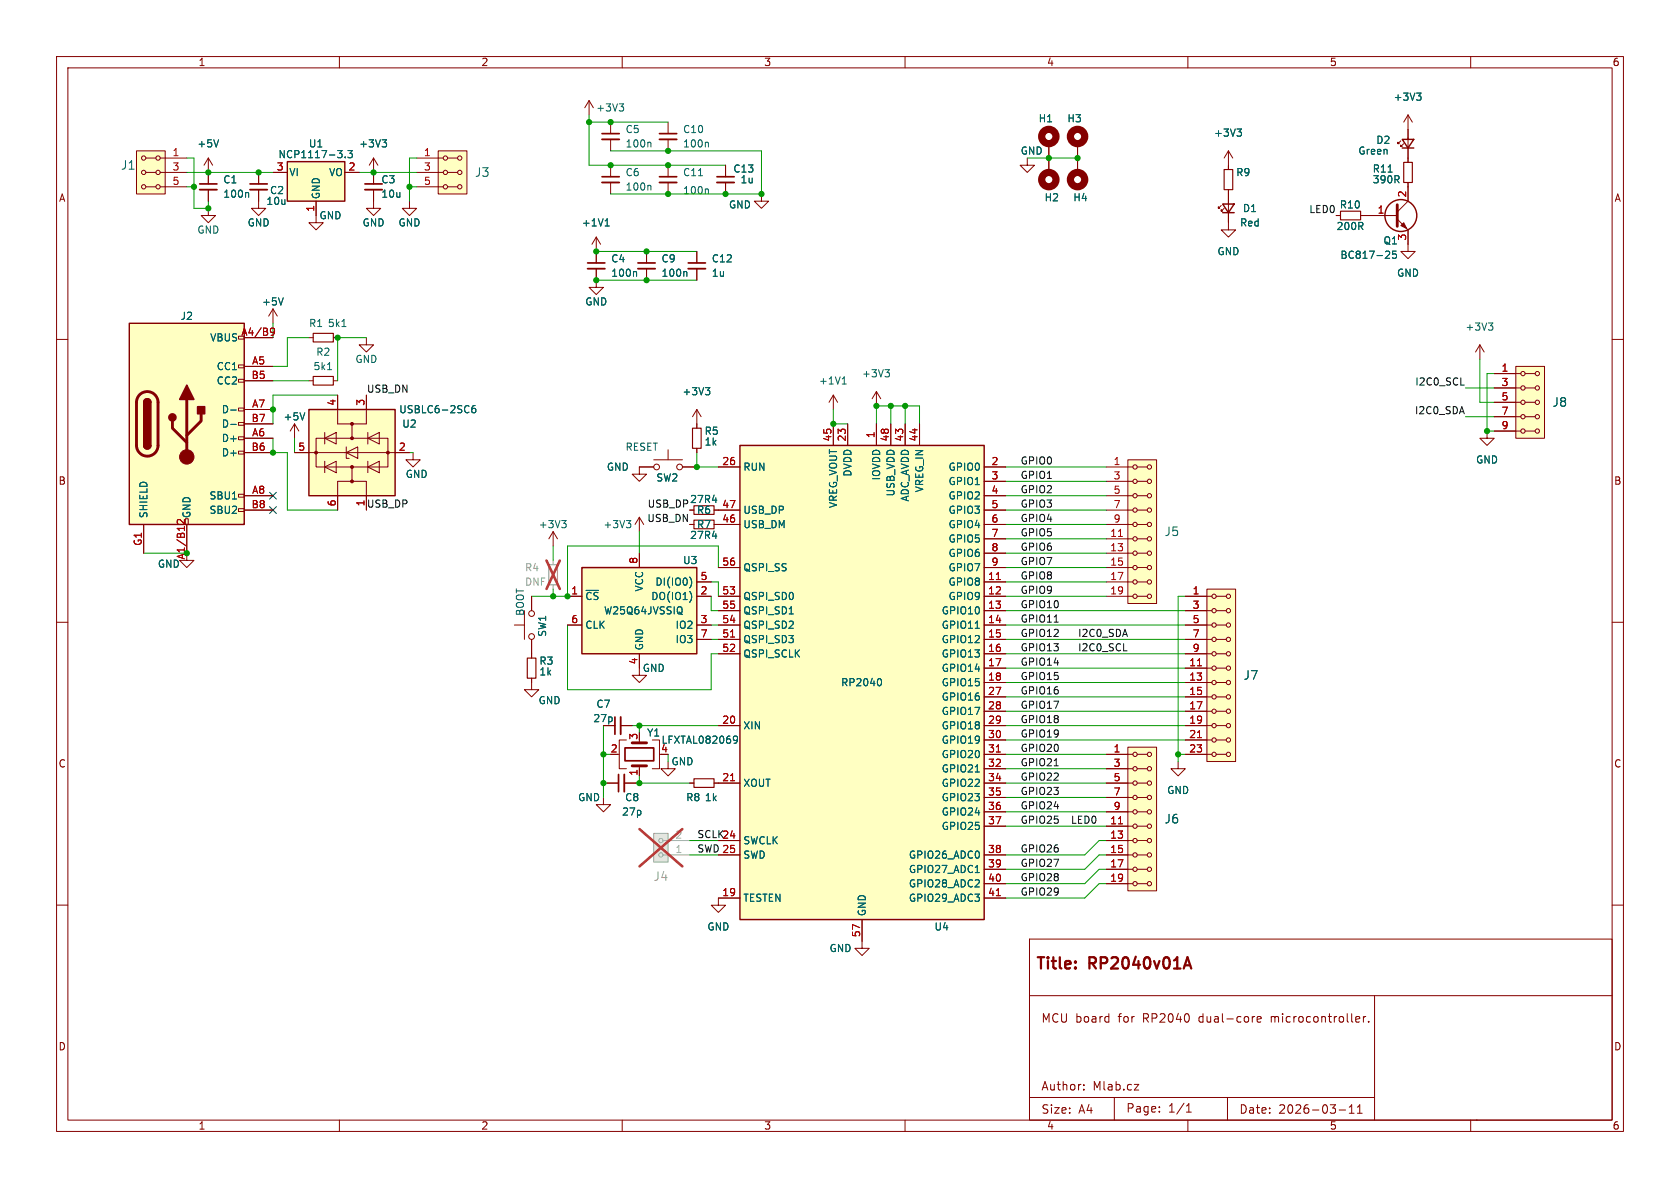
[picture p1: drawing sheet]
<svg xmlns="http://www.w3.org/2000/svg" width="297mm" height="210mm" viewBox="0 0 297 210" stroke-linecap="round" stroke-linejoin="round" font-family="sans-serif">
<g fill="none" stroke="#840000" stroke-width=".18">
<path d="M10 10h277v190h-277zM12 12h273v186h-273zM60 10v2M104.1 17.8l-.7 1.3M104.1 17.8l.8 1.3M104.1 17.8v2.5M110 10v2M160 10v2M210 10v2M260 10v2M107.9 21.6v2M107.9 24.6v2.1"/>
<path d="M107.9 29.2v2M107.9 32.3v2M105.4 47.5v3.3h1.3l-1.3 1.3-1.3-1.3h1.3M105.4 41.9v4.6M105.4 41.9l-.8 1.3M105.4 41.9l.8 1.3M114.3 44.5v2M114.3 47.5v2M10 60h2M285 60h2M33 97.8v1.3h1.3l-1.3 1.2-1.3-1.2h1.3M10 110h2"/>
<path d="M285 110h2M10 160h2M182 166h103v32h-103zM182 176h103M221.8 179.7l-.3 .1M239.9 179.7l.4 .1 .1 .3-.7 .1M241 179.7v1M241.5 179.7l-.3 .1-.2 .2M243 176v22M285 160h2M60 198v2M110 198v2"/>
<path d="M160 198v2M182 194h61M191.6 192.6v.1M191.6 191.8v.1M197 194v4M200.5 191.7h.8l-.8 1h.8M205 196.5v.1M205 195.7v.1M209.7 196.6h.9M209.7 195.5l.5-.4v1.5M210 198v2M217 194v4"/>
<path d="M222.2 180.2l.8-.1-.1-.3-.4-.1-.3 .2 .1 .7h.6M236.7 196.2h1.2M238.5 196.8h.9M238.5 195.7l.5-.4v1.5M240 196.8h.8M240 195.7l.4-.4v1.5M240.3 180.6l-.4 .1M242 180.6v.1M260 198v2M261 198h.1"/>
</g>
<path d="M209.5 170.6h.9M209.9 169.2l.7 2" fill="none" stroke="#840000" stroke-width=".4"/>
<path d="M106.4 31.2h3.1M106.4 23.6h3.1M103.9 46.5h3M112.8 46.5h3" fill="none" stroke="#840000" stroke-width=".3"/>
<path d="M106.4 32.3h3.1M106.4 24.6h3.1M103.9 47.5h3M112.8 47.5h3" fill="none" stroke="#840000" stroke-width=".33"/>
<path d="M109.5 18.4h.7l-.4 .4M110 18.8l.2 .3v.3l-.2 .2M107 39.9h.7M107.1 39l.2-.3v1.2M114.9 32.8l.2 .1v.7M114.9 25.1l.2 .2v.7M112.4 48l.1 .2v.6M121.2 48l.2 .2v.6" fill="none" stroke="#006464" stroke-width=".18"/>
<path d="M77.5 26.7h5v7.6h-5z" fill="#ffffc2"/>
<g fill="none" stroke="#840000" stroke-width=".18">
<path d="M73.7 27.9h4.7M73.7 30.5h4.7M73.7 33h4.7M77.5 26.7h5v7.6h-5zM79.1 27.9h1.8M79.1 30.5h1.8M79.1 33h1.8M54.6 59.7h.8M58.9 59.7h.8M64.8 59.7v1.3h1.2l-1.2 1.2-1.3-1.2h1.3M54.6 67.3h.8M58.9 67.3h.8"/>
<circle cx="78.7" cy="30.5" r=".38"/>
<circle cx="78.7" cy="27.9" r=".38"/>
<circle cx="78.7" cy="33" r=".38"/>
<circle cx="81.3" cy="30.5" r=".38"/>
<circle cx="81.3" cy="27.9" r=".38"/>
<circle cx="81.3" cy="33" r=".38"/>
</g>
<path d="M55.4 58.9h3.5v1.6h-3.5zM55.4 66.5h3.5v1.6h-3.5z" fill="none" stroke="#840000" stroke-width=".2"/>
<path d="M60.4 57.7h.8M57.9 65.3h.7" fill="none" stroke="#006464" stroke-width=".18"/>
<path d="M54.6 72.4h15.2v15.2h-15.2z" fill="#ffffc2"/>
<path d="M54.6 72.4h15.2v15.2h-15.2z" fill="none" stroke="#840000" stroke-width=".25"/>
<g fill="none" stroke="#840000" stroke-width=".18">
<path d="M52.1 74.9l-.8 1.3M52.1 74.9l.7 1.3M52.1 74.9v2.6M55.9 77.5h12.7v5.1h-12.7zM57.4 77.5l2-1v2zM57.4 76.5v2M59.7 69.9v5h2.5v2.6M61.2 79v2h.5M64.8 69.9v5h-2.6M65 77.5l2.1-1v2zM65 76.5v2M52.1 80h20.3"/>
<path d="M57.4 82.6l2-1.1v2.1zM57.4 81.5v2.1M61.2 80l2-1v2zM62.2 82.6v2.5h-2.5v5.1M62.2 85.1h2.6v5.1M65 82.6l2.1-1.1v2.1zM65 81.5v2.1M73 80v1.3h1.3l-1.3 1.3-1.2-1.3h1.2"/>
</g>
<g fill="#840000" stroke="#840000" stroke-width=".18">
<circle cx="62.2" cy="85.1" r=".25"/>
<circle cx="62.2" cy="82.5" r=".25"/>
<circle cx="55.9" cy="80" r=".25"/>
<circle cx="68.6" cy="80" r=".25"/>
<circle cx="62.2" cy="77.5" r=".25"/>
<circle cx="62.2" cy="74.9" r=".25"/>
</g>
<path d="M53.9 73l-.4 1.2M84 71.7l-.4 .1a.86 .86 0 0 0 0 1.2l.5-.2v-.4l-.2-.2h-.3l-.2 .2" fill="none" stroke="#006464" stroke-width=".18"/>
<path d="M22.9 57.2h20.3v35.5h-20.3z" fill="#ffffc2"/>
<g fill="none" stroke="#840000" stroke-width=".18">
<path d="M118.1 21.6v2M118.1 24.6v2.1M43.2 59.7h5.1M42.2 64.5h1v.5h-1zM42.2 67.1h1v.5h-1zM42.2 72.1h1v.5h-1zM42.2 74.7h1v.5h-1zM42.2 77.2h1v.5h-1zM42.2 79.8h1v.5h-1zM43.2 64.8h5.1M43.2 67.3h5.1M43.2 72.4h5.1"/>
<path d="M43.2 74.9h5.1M43.2 77.5h5.1M25.4 92.7v5.1M32.8 91.7h.5v1h-.5zM33 92.7v5.1M42.2 87.4h1v.5h-1zM42.2 89.9h1v.5h-1zM43.2 80h5.1M43.2 87.6h5.1M43.2 90.2h5.1M97.8 94l-.8 1.3M97.8 94l.8 1.3"/>
<path d="M97.8 94v2.5M113 91.4l-.7 1.3M113 91.4l.8 1.3M113 91.4v2.6M121.9 92.7h.8M126.2 92.7h.8M90.9 110.5h1.8M92.7 108v5M94 105.4v2.6M94 113v3.3M94 119.9v.8M113 118.1v1.3h1.3l-1.3 1.3-1.2-1.3h1.2"/>
<path d="M118.1 134.6v1.3h1.3l-1.3 1.3-1.3-1.3h1.3M121.9 138.4h.8M126.2 138.4h.8"/>
<circle cx="94" cy="112.5" r=".51"/>
<circle cx="94" cy="108.5" r=".51"/>
</g>
<path d="M22.9 57.2h20.3v35.5h-20.3zM25.4 71.1a.64 .64 0 0 1 .6-.6 .64 .64 0 0 1 .7 .6M25.4 78.7a.64 .64 0 0 0 .6 .7 .64 .64 0 0 0 .7-.7" fill="none" stroke="#840000" stroke-width=".25"/>
<path d="M24.7 69.8a1.9 1.9 0 0 1 2.1-.4 1.9 1.9 0 0 1 1.1 1.7v7.6a1.91 1.91 0 0 1-1.9 1.9 1.91 1.91 0 0 1-1.9-1.9v-7.7l.2-.7zM30.5 74.4v1.3l2.5 2.5M33 70.6v10.2M35.6 73.2v1.2l-2.6 2.6" fill="none" stroke="#840000" stroke-width=".51"/>
<g fill="#840000" stroke="#840000" stroke-width=".25">
<path d="M25.4 71.1h1.3v7.6h-1.3z"/>
<path d="M25.6 70.7a.64 .64 0 0 1 .7-.2 .64 .64 0 0 1 .4 .6h-1.3z"/>
<path d="M25.4 78.7h1.3a.64 .64 0 0 1-.7 .7 .64 .64 0 0 1-.6-.7z"/>
<path d="M33 68.1l1.3 2.5h-2.6z"/>
<path d="M34.9 71.9h1.3v1.3h-1.3z"/>
<circle cx="30.5" cy="73.8" r=".63"/>
</g>
<circle cx="33" cy="80.8" r="1.27" fill="#840000" stroke="#840000" stroke-width=".18"/>
<path d="M47.9 58.1l.1-.1 .5 .1a.84 .84 0 0 1-.3 1.2h-.3M48.5 58.5l-.2 .3-.4-.1M32.6 91.8v.8l-.9-.8-.4 .3 .2 .5" fill="none" stroke="#a90000" stroke-width=".18"/>
<path d="M125.1 25.1l.1 .2v.7M40.8 72.5h1M40.8 75h1M99.3 92h.8l-.4 .5M99.8 92.5l.3 .2v.3l-.3 .3M110.7 92h.8l-.4 .5M111.3 92.5l.2 .2v.3l-.2 .3M125.9 94.8h.8" fill="none" stroke="#006464" stroke-width=".18"/>
<path d="M116.6 23.6h3" fill="none" stroke="#840000" stroke-width=".3"/>
<path d="M116.6 24.6h3" fill="none" stroke="#840000" stroke-width=".33"/>
<path d="M122.7 91.9h3.5v1.6h-3.5zM93.2 116.3h1.5v3.6h-1.5zM122.7 137.7h3.5v1.5h-3.5z" fill="none" stroke="#840000" stroke-width=".2"/>
<path d="M97 99.8h1.6v3.6h-1.6z" fill="none" stroke="#9c9b98" stroke-width=".2"/>
<path d="M97.8 99.1v.7M97.8 103.4v.7" fill="none" stroke="#9c9b98" stroke-width=".18"/>
<path d="M96.6 99.1l2.4 5M99 99.1l-2.4 5" fill="none" stroke="#e12e31" stroke-width=".46"/>
<path d="M102.9 100.3h20.3v15.3h-20.3z" fill="#ffffc2"/>
<path d="M102.9 100.3h20.3v15.3h-20.3z" fill="none" stroke="#840000" stroke-width=".25"/>
<g fill="none" stroke="#840000" stroke-width=".18">
<path d="M113 97.8v2.5M100.3 105.4h2.6M100.3 110.5h2.6M113 115.6v2.5M123.2 105.4h2.5M123.2 110.5h2.5M123.2 102.9h2.5M123.2 113h2.5M94 120.7v1.2h1.2l-1.2 1.3-1.3-1.3h1.3M106.7 128.3h2M109.7 128.3h2.1M208.3 134.6v1.3h1.2l-1.2 1.3-1.3-1.3h1.3"/>
<path d="M106.7 141v1.2h1.2l-1.2 1.3-1.3-1.3h1.3"/>
</g>
<path d="M120.4 107.3a.9 .9 0 0 1 0 1.2l.2 .2M122 102.1a1.49 1.49 0 0 1 0 1.8M122.2 105.1v.8" fill="none" stroke="#006464" stroke-width=".18"/>
<path d="M108.7 126.7v3.1" fill="none" stroke="#840000" stroke-width=".3"/>
<path d="M109.7 126.7v3.1" fill="none" stroke="#840000" stroke-width=".33"/>
<path d="M199.4 132.1h5.1v25.4h-5.1z" fill="#ffffc2"/>
<g fill="none" stroke="#840000" stroke-width=".18">
<path d="M66 27.9l-.7 1.3M66 27.9l.8 1.3M66 27.9v2.6M118.1 79.5v1.8M115.6 82.6h-2.6v1.2h1.3l-1.3 1.3-1.2-1.3h1.2M115.6 81.3h5M120.6 82.6h2.6M107.3 138.4h2M109.2 133.4h.3M110.4 138.4h2M110.7 130.8h-1.2v5.1h1.2M113 135.4v1.8"/>
<path d="M115.3 130.8h1.3v5.1h-1.3M195.6 133.4h4.7M195.6 135.9h4.7M195.6 138.4h4.7M199.4 132.1h5.1v25.4h-5.1zM201 133.4h1.8M201 135.9h1.8M201 138.4h1.8M195.6 141h4.7M195.6 143.5h4.7M195.6 146.1h4.7M195.6 148.6h4.7"/>
<path d="M195.6 151.1h4.7M195.6 153.7h4.7M195.6 156.2h4.7M201 141h1.8M201 143.5h1.8M201 146.1h1.8M201 148.6h1.8M201 151.1h1.8M201 153.7h1.8M201 156.2h1.8"/>
<circle cx="116.1" cy="82.6" r=".51"/>
<circle cx="120.1" cy="82.6" r=".51"/>
<circle cx="200.7" cy="135.9" r=".38"/>
<circle cx="200.7" cy="138.4" r=".38"/>
<circle cx="200.7" cy="133.4" r=".38"/>
<circle cx="203.2" cy="133.4" r=".38"/>
<circle cx="203.2" cy="135.9" r=".38"/>
<circle cx="203.2" cy="138.4" r=".38"/>
<circle cx="200.7" cy="148.6" r=".38"/>
<circle cx="200.7" cy="151.1" r=".38"/>
<circle cx="200.7" cy="156.2" r=".38"/>
<circle cx="200.7" cy="143.5" r=".38"/>
<circle cx="200.7" cy="153.7" r=".38"/>
<circle cx="200.7" cy="141" r=".38"/>
<circle cx="200.7" cy="146.1" r=".38"/>
<circle cx="203.2" cy="143.5" r=".38"/>
<circle cx="203.2" cy="151.1" r=".38"/>
<circle cx="203.2" cy="153.7" r=".38"/>
<circle cx="203.2" cy="156.2" r=".38"/>
<circle cx="203.2" cy="141" r=".38"/>
<circle cx="203.2" cy="148.6" r=".38"/>
<circle cx="203.2" cy="146.1" r=".38"/>
</g>
<path d="M197.7 145.6h.8" fill="none" stroke="#a90000" stroke-width=".18"/>
<path d="M67.6 24.7h.7l-.4 .5M68.1 25.2l.2 .2v.3l-.2 .3M129.8 130.2l.3-.1 .2 .1a.84 .84 0 0 1-.3 1.2h-.2M130.4 130.7l-.3 .2-.3-.1" fill="none" stroke="#006464" stroke-width=".18"/>
<path d="M111.8 135.4h2.5M111.8 131.3h2.5" fill="none" stroke="#840000" stroke-width=".51"/>
<path d="M109.3 136.9v3.1M110.5 132.2h5.1v2.3h-5.1z" fill="none" stroke="#840000" stroke-width=".3"/>
<path d="M110.4 136.9v3.1" fill="none" stroke="#840000" stroke-width=".33"/>
<path d="M115.6 147.3h2.5v5.1h-2.5z" fill="#ebeae8"/>
<g fill="none" stroke="#9c9b98" stroke-width=".18">
<path d="M115.6 147.3h2.5v5.1h-2.5zM117.2 151.1h4.7M117.2 148.6h4.7"/>
<circle cx="116.8" cy="148.6" r=".38"/>
<circle cx="116.8" cy="151.1" r=".38"/>
</g>
<path d="M113.1 146.6l7.5 6.6M120.6 146.6l-7.5 6.6" fill="none" stroke="#e12e31" stroke-width=".46"/>
<path d="M127 158.8v1.2h1.3l-1.3 1.3-1.3-1.3h1.3" fill="none" stroke="#840000" stroke-width=".18"/>
<path d="M130.8 78.7h43.2v83.9h-43.2z" fill="#ffffc2"/>
<path d="M130.8 78.7h43.2v83.9h-43.2z" fill="none" stroke="#840000" stroke-width=".25"/>
<g fill="none" stroke="#840000" stroke-width=".18">
<path d="M36.8 36.8v1.3h1.3l-1.3 1.3-1.2-1.3h1.2M66 33.5v3.3h1.3l-1.3 1.3-1.2-1.3h1.2M66 30.5v2M72.4 35.6v1.2h1.3l-1.3 1.3-1.3-1.3h1.3M48.3 54.6l-.8 1.3M48.3 54.6l.7 1.3M48.3 54.6v2.6M147.3 74.9v3.8M149.9 74.9v3.8M154.9 74.9v3.8M157.5 74.9v3.8M160 74.9v3.8"/>
<path d="M162.6 74.9v3.8M127 82.6h3.8M127 90.2h3.8M127 92.7h3.8M174 82.6h3.8M174 90.2h3.8M174 92.7h3.8M174 85.1h3.8M174 87.6h3.8M174 95.3h3.8M174 97.8h3.8M127 100.3h3.8"/>
<path d="M127 105.4h3.8M127 108h3.8M127 110.5h3.8M127 113h3.8M127 115.6h3.8M174 100.3h3.8M174 105.4h3.8M174 108h3.8M174 110.5h3.8M174 113h3.8M174 115.6h3.8M174 102.9h3.8"/>
<path d="M174 118.1h3.8M127 128.3h3.8M127 138.4h3.8M174 128.3h3.8M174 138.4h3.8M174 120.7h3.8M174 123.2h3.8M174 125.7h3.8M174 130.8h3.8M174 133.4h3.8M174 135.9h3.8M127 148.6h3.8"/>
<path d="M127 151.1h3.8M127 158.8h3.8M174 151.1h3.8M174 158.8h3.8M174 141h3.8M174 143.5h3.8M174 146.1h3.8M174 153.7h3.8M174 156.2h3.8M152.4 162.6v5h1.3l-1.3 1.3-1.3-1.3h1.3"/>
</g>
<path d="M50.1 52.6l-.4 1.3M139.5 108.5h.7M155.5 120a.79 .79 0 0 1 0 1.2M172.4 111.1h.7M172.4 136.5h.7M172.4 154.2h.7" fill="none" stroke="#006464" stroke-width=".18"/>
<path d="M129.1 112.6h.8M176.1 102.5h.8M129.1 138h.8M176.1 132.9h.8M176.1 158.3h.8" fill="none" stroke="#a90000" stroke-width=".18"/>
<path d="M64.5 32.5h3.1" fill="none" stroke="#840000" stroke-width=".3"/>
<path d="M64.5 33.5h3.1" fill="none" stroke="#840000" stroke-width=".33"/>
<path d="M24.1 26.7h5.1v7.6h-5.1z" fill="#ffffc2"/>
<g fill="none" stroke="#840000" stroke-width=".18">
<path d="M24.1 26.7h5.1v7.6h-5.1zM25.8 27.9h1.8M25.8 30.5h1.8M25.8 33h1.8M28.3 27.9h4.7M28.3 30.5h4.7M28.3 33h4.7M36.8 27.9l-.7 1.3M36.8 27.9l.8 1.3M36.8 27.9v2.6M217.2 26.7l-.8 1.2M217.2 26.7l.7 1.2"/>
<path d="M217.2 26.7v2.5"/>
<circle cx="25.4" cy="30.5" r=".38"/>
<circle cx="25.4" cy="33" r=".38"/>
<circle cx="25.4" cy="27.9" r=".38"/>
<circle cx="27.9" cy="30.5" r=".38"/>
<circle cx="27.9" cy="27.9" r=".38"/>
<circle cx="27.9" cy="33" r=".38"/>
</g>
<path d="M38.6 24.7l-.4 1.3M218.7 22.8h.8l-.5 .5M219.2 23.3l.3 .2v.3l-.3 .3" fill="none" stroke="#006464" stroke-width=".18"/>
<path d="M50.8 28.6h10.2v7h-10.2z" fill="#ffffc2"/>
<path d="M50.8 28.6h10.2v7h-10.2z" fill="none" stroke="#840000" stroke-width=".25"/>
<g fill="none" stroke="#840000" stroke-width=".18">
<path d="M36.8 30.5v2M36.8 33.5v2.1M45.7 33.5v3.3h1.3l-1.3 1.3-1.3-1.3h1.3M45.7 30.5v2M48.3 30.5h2.5M55.9 35.6v3.8h1.2l-1.2 1.2-1.3-1.2h1.3M61 30.5h2.5M118.1 29.2v2M118.1 32.3v2M128.3 29.2v2M128.3 32.3v2M134.6 34.3v1.3h1.3l-1.3 1.2-1.3-1.2h1.3"/>
<path d="M190.5 25.4v2.5M123.2 44.5v2M123.2 47.5v2M123.2 72.4v3.3M123.2 79.2v.8M123.2 72.4l-.8 1.3M123.2 72.4l.8 1.3M147.3 69.9l-.7 1.2M147.3 69.9l.8 1.2M147.3 69.9v2.5M154.9 69.2l-.7 1.3M154.9 69.2l.8 1.3"/>
<path d="M154.9 69.2v2.6M121.9 90.2h.8M126.2 90.2h.8"/>
</g>
<g fill="none" stroke="#006464" stroke-width=".18">
<path d="M43.8 34l.2 .2v.7M59.7 26.6h.8l-.4 .5M60.4 27.2l.1 .1-.1 .5M61 27.8v.1M61.5 26.6h.8l-.4 .5 .3 .1v.6l-.2 .1-.5-.1M123.5 31.1h.7M125.1 33.4l.1 .2v.6M124.7 68.5h.8l-.4 .5M125.2 69l.3 .3v.3l-.3 .2M148.9 67.9h.7M149 66.9l.3-.3v1.3M156.5 65.3h.7l-.4 .5"/>
<path d="M157 65.8l.2 .3v.3l-.2 .2M125.9 88.4h.8"/>
</g>
<path d="M35.3 32.5h3.1M44.2 32.5h3M116.6 31.2h3M126.7 31.2h3.1M121.7 46.5h3" fill="none" stroke="#840000" stroke-width=".3"/>
<path d="M35.3 33.5h3.1M44.2 33.5h3M116.6 32.3h3M126.7 32.3h3.1M121.7 47.5h3" fill="none" stroke="#840000" stroke-width=".33"/>
<path d="M122.4 75.7h1.6v3.5h-1.6zM122.7 89.4h3.5v1.5h-3.5z" fill="none" stroke="#840000" stroke-width=".2"/>
<circle cx="190.5" cy="24.1" r="1.27" fill="none" stroke="#840000" stroke-width="1.3"/>
<path d="M199.4 81.3h5.1v25.4h-5.1z" fill="#ffffc2"/>
<g fill="none" stroke="#840000" stroke-width=".18">
<path d="M195.6 82.6h4.7M195.6 85.1h4.7M195.6 87.6h4.7M195.6 90.2h4.7M195.6 92.7h4.7M195.6 95.3h4.7M195.6 97.8h4.7M199.4 81.3h5.1v25.4h-5.1zM201 82.6h1.8M201 85.1h1.8M201 87.6h1.8M201 90.2h1.8"/>
<path d="M201 92.7h1.8M201 95.3h1.8M201 97.8h1.8M195.6 100.3h4.7M195.6 102.9h4.7M195.6 105.4h4.7M201 100.3h1.8M201 102.9h1.8M201 105.4h1.8"/>
<circle cx="200.7" cy="90.2" r=".38"/>
<circle cx="200.7" cy="85.1" r=".38"/>
<circle cx="200.7" cy="97.8" r=".38"/>
<circle cx="200.7" cy="87.6" r=".38"/>
<circle cx="200.7" cy="82.6" r=".38"/>
<circle cx="200.7" cy="95.3" r=".38"/>
<circle cx="200.7" cy="92.7" r=".38"/>
<circle cx="203.2" cy="90.2" r=".38"/>
<circle cx="203.2" cy="97.8" r=".38"/>
<circle cx="203.2" cy="82.6" r=".38"/>
<circle cx="203.2" cy="85.1" r=".38"/>
<circle cx="203.2" cy="87.6" r=".38"/>
<circle cx="203.2" cy="92.7" r=".38"/>
<circle cx="203.2" cy="95.3" r=".38"/>
<circle cx="200.7" cy="102.9" r=".38"/>
<circle cx="200.7" cy="105.4" r=".38"/>
<circle cx="200.7" cy="100.3" r=".38"/>
<circle cx="203.2" cy="102.9" r=".38"/>
<circle cx="203.2" cy="105.4" r=".38"/>
<circle cx="203.2" cy="100.3" r=".38"/>
</g>
<path d="M197.7 94.8h.8" fill="none" stroke="#a90000" stroke-width=".18"/>
<path d="M213.4 104.1h5v30.5h-5z" fill="#ffffc2"/>
<g fill="none" stroke="#840000" stroke-width=".18">
<path d="M261.6 61l-.7 1.2M261.6 61l.8 1.2M261.6 61v2.5M209.5 105.4h4.7M209.5 108h4.7M209.5 110.5h4.7M209.5 113h4.7M209.5 115.6h4.7M209.5 118.1h4.7M213.4 104.1h5v30.5h-5zM215 105.4h1.8M215 108h1.8"/>
<path d="M215 110.5h1.8M215 113h1.8M215 115.6h1.8M215 118.1h1.8M209.5 120.7h4.7M209.5 123.2h4.7M209.5 125.7h4.7M209.5 128.3h4.7M209.5 130.8h4.7M209.5 133.4h4.7M215 120.7h1.8M215 123.2h1.8"/>
<path d="M215 125.7h1.8M215 128.3h1.8M215 130.8h1.8M215 133.4h1.8"/>
<circle cx="214.6" cy="105.4" r=".38"/>
<circle cx="214.6" cy="110.5" r=".38"/>
<circle cx="214.6" cy="113" r=".38"/>
<circle cx="214.6" cy="108" r=".38"/>
<circle cx="214.6" cy="115.6" r=".38"/>
<circle cx="214.6" cy="118.1" r=".38"/>
<circle cx="217.2" cy="105.4" r=".38"/>
<circle cx="217.2" cy="108" r=".38"/>
<circle cx="217.2" cy="110.5" r=".38"/>
<circle cx="217.2" cy="118.1" r=".38"/>
<circle cx="217.2" cy="113" r=".38"/>
<circle cx="217.2" cy="115.6" r=".38"/>
<circle cx="214.6" cy="120.7" r=".38"/>
<circle cx="214.6" cy="133.4" r=".38"/>
<circle cx="214.6" cy="123.2" r=".38"/>
<circle cx="214.6" cy="125.7" r=".38"/>
<circle cx="214.6" cy="128.3" r=".38"/>
<circle cx="214.6" cy="130.8" r=".38"/>
<circle cx="217.2" cy="128.3" r=".38"/>
<circle cx="217.2" cy="133.4" r=".38"/>
<circle cx="217.2" cy="123.2" r=".38"/>
<circle cx="217.2" cy="130.8" r=".38"/>
<circle cx="217.2" cy="120.7" r=".38"/>
<circle cx="217.2" cy="125.7" r=".38"/>
</g>
<path d="M211.7 117.7h.7M211.7 130.4h.7" fill="none" stroke="#a90000" stroke-width=".18"/>
<path d="M263.1 57.1h.8l-.4 .5M263.7 57.6l.2 .2v.3l-.2 .3" fill="none" stroke="#006464" stroke-width=".18"/>
<path d="M268 64.8h5v12.7h-5z" fill="#ffffc2"/>
<g fill="none" stroke="#840000" stroke-width=".18">
<path d="M36.8 30.5v2M36.8 33.5v2.1M45.7 30.5v2M45.7 33.5v2.1M48.3 30.5h2.5M55.9 35.6v2.5M61 30.5h2.5M66 30.5v2M66 33.5v2.1M128.3 29.2v2M128.3 32.3v2M181.6 27.9v1.3h1.3l-1.3 1.3-1.3-1.3h1.3"/>
<path d="M185.4 25.4v5.1M190.5 25.4v5.1M215.9 36.3l-.5 .5v-.2v.2h.2M216.4 36.8l-.5 .5v-.2v.2h.3M217.2 33.5v7.1h1.2l-1.2 1.3-1.3-1.3h1.3M217.2 29.2v.8M236.2 38.1h.8M240.5 38.1h6.5M247 38.7l1.9 1.9v3.9h1.3l-1.3 1.2-1.3-1.2h1.3M247.6 24.9l-.5 .5v-.3v.3h.3M248.2 25.4l-.6 .5v-.2v.2h.3M248.9 20.3l-.7 1.3"/>
<path d="M248.9 20.3l.8 1.3M248.9 20.3v8.4M248.9 32.3v3.3l-1.9 1.9M43.2 59.7h5.1M105.4 44.5v2M105.4 47.5v2M114.3 44.5v2M114.3 47.5v2M123.2 44.5v2M123.2 47.5v2M43.2 64.8h5.1M43.2 67.3h5.1"/>
<path d="M43.2 72.4h5.1M43.2 74.9h5.1M43.2 77.5h5.1M59.7 69.9v2.5M64.8 69.9v2.5M123.2 74.9v.8M123.2 79.2v.8M147.3 74.9v3.8M149.9 74.9v3.8M154.9 74.9v3.8M157.5 74.9v3.8M160 74.9v3.8"/>
<path d="M162.6 74.9v3.8M262.9 76.2v1.3h1.3l-1.3 1.2-1.3-1.2h1.3M264.2 66h4.7M264.2 68.6h4.7M264.2 71.1h4.7M264.2 73.7h4.7M264.2 76.2h4.7M268 64.8h5v12.7h-5zM269.6 66h1.8M269.6 68.6h1.8M269.6 71.1h1.8M269.6 73.7h1.8"/>
<path d="M269.6 76.2h1.8M25.4 92.7v5.1M33 92.7v5.1M43.2 80h5.1M43.2 87.6h5.1M43.2 90.2h5.1M52.1 80h2.5M59.7 87.6v2.6M64.8 87.6v2.6M69.8 80h2.6M113 97.8v2.5M113 82.6h2.6"/>
<path d="M120.6 82.6h2.6M121.9 92.7h.8M121.9 90.2h.8M126.2 92.7h4.6M126.2 90.2h4.6M127 82.6h3.8M174 92.7h3.8M174 87.6h3.8M174 90.2h3.8M174 82.6h3.8M174 85.1h3.8M174 95.3h3.8"/>
<path d="M174 97.8h3.8M94 105.4v2.6M94 113v3.3M94 119.9v.8M100.3 105.4h2.6M100.3 110.5h2.6M113 115.6v2.5M123.2 105.4h2.5M123.2 110.5h2.5M123.2 113h2.5M123.2 102.9h2.5M127 105.4h3.8"/>
<path d="M127 108h3.8M127 110.5h3.8M127 113h3.8M127 115.6h3.8M127 100.3h3.8M174 105.4h3.8M174 108h3.8M174 110.5h3.8M174 113h3.8M174 115.6h3.8M174 118.1h3.8M174 102.9h3.8"/>
<path d="M174 100.3h3.8M209.5 105.4h3.9M209.5 108h3.9M209.5 110.5h3.9M209.5 113h3.9M209.5 115.6h3.9M209.5 118.1h3.9M106.7 128.3h2M107.3 138.4h2M109.7 128.3h2.1M110.4 138.4h2M113 135.9v1.3"/>
<path d="M121.9 138.4h.8M126.2 138.4h4.6M127 128.3h3.8M174 120.7h3.8M174 123.2h3.8M174 125.7h3.8M174 128.3h3.8M174 130.8h3.8M174 133.4h3.8M174 135.9h3.8M174 138.4h3.8M195.6 133.4h3.8"/>
<path d="M195.6 135.9h3.8M195.6 138.4h3.8M209.5 120.7h3.9M209.5 123.2h3.9M209.5 125.7h3.9M209.5 128.3h3.9M209.5 130.8h3.9M209.5 133.4h3.9M127 148.6h3.8M127 151.1h3.8M127 158.8h3.8M174 141h3.8"/>
<path d="M174 143.5h3.8M174 146.1h3.8M174 151.1h3.8M174 153.7h3.8M174 156.2h3.8M174 158.8h3.8M195.6 141h3.8M195.6 143.5h3.8M195.6 146.1h3.8M195.6 148.6h3.8M195.6 151.1h3.8M195.6 153.7h3.8"/>
<path d="M195.6 156.2h3.8M152.4 162.6v3.8"/>
<circle cx="269.2" cy="68.6" r=".38"/>
<circle cx="269.2" cy="71.1" r=".38"/>
<circle cx="269.2" cy="73.7" r=".38"/>
<circle cx="269.2" cy="66" r=".38"/>
<circle cx="269.2" cy="76.2" r=".38"/>
<circle cx="271.8" cy="68.6" r=".38"/>
<circle cx="271.8" cy="71.1" r=".38"/>
<circle cx="271.8" cy="66" r=".38"/>
<circle cx="271.8" cy="76.2" r=".38"/>
<circle cx="271.8" cy="73.7" r=".38"/>
</g>
<g fill="none" stroke="#840000" stroke-width="1.3">
<circle cx="185.4" cy="24.1" r="1.27"/>
<circle cx="185.4" cy="31.7" r="1.27"/>
<circle cx="190.5" cy="31.7" r="1.27"/>
</g>
<g fill="none" stroke="#006464" stroke-width=".18">
<path d="M250.4 16.5h.8l-.4 .4M251 16.9l.2 .3v.3l-.2 .2M38.6 24.7l-.4 1.3M43.8 34l.2 .2v.7M59.7 26.6h.8l-.4 .5M60.4 27.2l.1 .1-.1 .5M61 27.8v.1M61.5 26.6h.8l-.4 .5 .3 .1v.6l-.2 .1-.5-.1M67.6 24.7h.7l-.4 .5M68.1 25.2l.2 .2v.3l-.2 .3M107 39.9h.7M107.1 39l.2-.3v1.2"/>
<path d="M218.7 22.8h.8l-.5 .5M219.2 23.3l.3 .2v.3l-.3 .3M245.4 30.4h.7M50.1 52.6l-.4 1.3M112.4 48l.1 .2v.6M121.2 48l.2 .2v.6M245.1 44.4l.5 .1 .1 .3-.8 .9h.8M246.8 44.4h-.6v.6l.1-.1h.5l.1 .2-.1 .4-.2 .2-.4-.2M40.8 72.5h1M40.8 75h1M53.9 73l-.4 1.2M84 71.7l-.4 .1a.86 .86 0 0 0 0 1.2l.5-.2v-.4l-.2-.2h-.3l-.2 .2"/>
<path d="M124.7 68.5h.8l-.4 .5M125.2 69l.3 .3v.3l-.3 .2M125.9 94.8h.8M125.9 88.4h.8M120.4 107.3a.9 .9 0 0 1 0 1.2l.2 .2M122 102.1a1.49 1.49 0 0 1 0 1.8M122.2 105.1v.8M139.5 108.5h.7M155.5 120a.79 .79 0 0 1 0 1.2M172.4 111.1h.7M129.8 130.2l.3-.1 .2 .1a.84 .84 0 0 1-.3 1.2h-.2M130.4 130.7l-.3 .2-.3-.1"/>
<path d="M172.4 136.5h.7M172.4 154.2h.7"/>
</g>
<g fill="none" stroke="#840000" stroke-width=".25">
<path d="M216.2 36.1h2l-1 1.5zM216.2 37.6h2M247.9 24.6h2l-1 1.6zM247.9 26.2h2"/>
<circle cx="247.6" cy="38.1" r="2.82"/>
</g>
<path d="M247 36.2v3.8" fill="none" stroke="#840000" stroke-width=".51"/>
<path d="M247.6 39.9l.6-.5 .5 1z" fill="#840000" stroke="#840000" stroke-width=".18"/>
<path d="M216.4 30h1.5v3.5h-1.5zM237 37.3h3.5v1.6h-3.5zM248.2 28.7h1.5v3.6h-1.5z" fill="none" stroke="#840000" stroke-width=".2"/>
<path d="M258.3 68.1h.6M186.4 110h.7M198.6 115.1h.6M186.4 135.4h.7" fill="none" stroke="#0f0f0f" stroke-width=".18"/>
<g fill="none" stroke="#009600" stroke-width=".18">
<path d="M33 27.9h1.3v8.9h2.5v-1.2M33 30.5h15.3M33 33h1.3M63.5 30.5h10.2M72.4 33h1.3M73.7 27.9h-1.3v7.7M104.1 20.3v8.9h24.2M104.1 21.6h14M107.9 26.7h26.7v7.6h-26.7M181.6 27.9h8.9M48.3 57.2v2.5M54.6 59.7h-3.8v5.1h-2.5"/>
<path d="M64.8 59.7h-5.1v7.6M105.4 44.5h17.8M105.4 49.5h17.8M48.3 77.5v2.5h2.5v10.2h8.9M48.3 67.3h6.3M52.1 77.5v2.5M59.7 69.9h-11.4v5M147.3 72.4v2.5h2.6M154.9 74.9v-3.1h7.7v3.1M157.5 71.8v3.1M160 71.8v3.1M259.1 73.7h5.1"/>
<path d="M259.1 68.6h5.1M261.6 63.5v7.6h2.6M264.2 66h-1.3v10.2h1.3M25.4 97.8h7.6M72.4 80h.6M97.8 96.5v2.6M113 94v3.8M123.2 80v2.6h3.8M177.8 82.6h17.8M177.8 85.1h17.8M177.8 87.6h17.8M177.8 97.8h17.8"/>
<path d="M177.8 90.2h17.8M177.8 92.7h17.8M177.8 95.3h17.8M97.8 104.1v1.3M100.3 110.5v11.4h25.4v-6.3h1.3M125.7 110.5h1.3M125.7 105.4v2.6h1.3M125.7 102.9h1.3v2.5M125.7 113h1.3M127 100.3v-3.8h-26.7v8.9h-6.3M177.8 110.5h31.7M177.8 108h31.7"/>
<path d="M177.8 102.9h17.8M177.8 115.6h31.7M177.8 113h31.7M177.8 105.4h17.8M177.8 100.3h17.8M177.8 118.1h31.7M209.5 105.4h-1.2v29.2M106.7 138.4h.6M106.7 128.3v12.7M106.7 133.4h1.2M111.8 128.3h15.2M112.4 138.4h9.5"/>
<path d="M113 128.3v1.2M113 137.2v1.2M118.1 133.4v1.2M177.8 128.3h31.7M177.8 138.4h17.8M177.8 135.9h17.8M177.8 133.4h17.8M177.8 123.2h31.7M177.8 125.7h31.7M177.8 120.7h31.7M177.8 130.8h31.7M208.3 133.4h1.2"/>
<path d="M121.9 148.6h5.1M121.9 151.1h5.1M177.8 141h17.8M177.8 146.1h17.8M177.8 143.5h17.8M195.6 148.6h-1.3l-2.5 2.5h-14M195.6 151.1h-1.3l-2.5 2.6h-14M195.6 153.7h-1.3l-2.5 2.5h-14M195.6 156.2h-1.3l-2.5 2.6h-14"/>
</g>
<path d="M47.7 89.6l1.2 1.2M47.7 87l1.2 1.2M48.9 89.6l-1.2 1.2M48.9 87l-1.2 1.2" fill="none" stroke="#000084" stroke-width=".18"/>
<path d="M47.9 58.1l.1-.1 .5 .1a.84 .84 0 0 1-.3 1.2h-.3M48.5 58.5l-.2 .3-.4-.1M32.6 91.8v.8l-.9-.8-.4 .3 .2 .5M129.1 112.6h.8M176.1 102.5h.8M211.7 117.7h.7M129.1 138h.8M176.1 132.9h.8M211.7 130.4h.7M176.1 158.3h.8M197.7 145.6h.8" fill="none" stroke="#a90000" stroke-width=".18"/>
<g fill="#009600" stroke="#009600" stroke-width=".18">
<circle cx="190.5" cy="27.9" r=".46"/>
<circle cx="160" cy="71.8" r=".46"/>
<circle cx="185.4" cy="27.9" r=".46"/>
<circle cx="208.3" cy="133.4" r=".46"/>
<circle cx="262.9" cy="76.2" r=".46"/>
<circle cx="106.7" cy="133.4" r=".46"/>
<circle cx="106.7" cy="138.4" r=".46"/>
<circle cx="100.3" cy="105.4" r=".46"/>
<circle cx="113" cy="138.4" r=".46"/>
<circle cx="33" cy="97.8" r=".46"/>
<circle cx="48.3" cy="72.4" r=".46"/>
<circle cx="48.3" cy="80" r=".46"/>
<circle cx="97.8" cy="105.4" r=".46"/>
<circle cx="104.1" cy="21.6" r=".46"/>
<circle cx="72.4" cy="33" r=".46"/>
<circle cx="107.9" cy="21.6" r=".46"/>
<circle cx="107.9" cy="29.2" r=".46"/>
<circle cx="118.1" cy="34.3" r=".46"/>
<circle cx="114.3" cy="44.5" r=".46"/>
<circle cx="105.4" cy="44.5" r=".46"/>
<circle cx="105.4" cy="49.5" r=".46"/>
<circle cx="114.3" cy="49.5" r=".46"/>
<circle cx="118.1" cy="26.7" r=".46"/>
<circle cx="118.1" cy="29.2" r=".46"/>
<circle cx="157.5" cy="71.8" r=".46"/>
<circle cx="147.3" cy="74.9" r=".46"/>
<circle cx="128.3" cy="34.3" r=".46"/>
<circle cx="154.9" cy="71.8" r=".46"/>
<circle cx="134.6" cy="34.3" r=".46"/>
<circle cx="123.2" cy="82.6" r=".46"/>
<circle cx="36.8" cy="30.5" r=".46"/>
<circle cx="45.7" cy="30.5" r=".46"/>
<circle cx="59.7" cy="59.7" r=".46"/>
<circle cx="36.8" cy="36.8" r=".46"/>
<circle cx="34.3" cy="33" r=".46"/>
<circle cx="66" cy="30.5" r=".46"/>
<circle cx="113" cy="128.3" r=".46"/>
</g>
<g font-size="2.8" fill="#840000">
<text x="183" y="171.9">Title:</text>
<text x="192.7" y="171.9">RP2040v01A</text>
</g>
<g font-size="2.1" fill="#006464">
<text x="21.3" y="30.2">J1</text>
<text x="83.9" y="31.5">J3</text>
<text x="274.4" y="72.1">J8</text>
<text x="205.8" y="95">J5</text>
<text x="219.8" y="120.4">J7</text>
<text x="205.8" y="145.8">J6</text>
</g>
<text font-size="2.1" fill="#939391" x="115.5" y="155.9">J4</text>
<g font-size="2.1" fill="#840000">
<text x="184" y="181">MCU board</text>
<text x="197.7" y="181">for</text>
<text x="202.2" y="181">RP2040</text>
<text x="212.2" y="181">dual-core</text>
<text x="225.1" y="181">microcontroller.</text>
<text x="184" y="193">Author:</text>
<text x="184" y="197.1">Size:</text>
<text x="190.7" y="197.1">A4</text>
<text x="193.2" y="193">Mlab.cz</text>
<text x="199" y="196.9">Page:</text>
<text x="206.5" y="196.9">1/1</text>
<text x="219" y="197.1">Date:</text>
<text x="226" y="197.1">2026-03-11</text>
</g>
<g font-size="1.8" fill="#840000">
<text x="35" y="11.9">1</text>
<text x="85" y="11.9">2</text>
<text x="135" y="11.9">3</text>
<text x="185" y="11.9">4</text>
<text x="235" y="11.9">5</text>
<text x="285" y="11.9">6</text>
<text x="10.3" y="35.9">A</text>
<text x="285.3" y="35.9">A</text>
<text x="10.3" y="85.9">B</text>
<text x="285.3" y="85.9">B</text>
<text x="10.3" y="135.9">C</text>
<text x="285.3" y="135.9">C</text>
<text x="10.3" y="185.9">D</text>
<text x="285.3" y="185.9">D</text>
<text x="35" y="199.9">1</text>
<text x="85" y="199.9">2</text>
<text x="135" y="199.9">3</text>
<text x="185" y="199.9">4</text>
<text x="235" y="199.9">5</text>
<text x="285" y="199.9">6</text>
</g>
<g font-size="1.8" fill="#006464">
<text x="105.3" y="19.9">+3V3</text>
<text x="110.5" y="23.7">C5</text>
<text x="120.7" y="23.7">C10</text>
<text x="183.5" y="21.8">H1</text>
<text x="188.6" y="21.8">H3</text>
<text x="246.3" y="18">+3V3</text>
<text x="34.8" y="26.3">+5V</text>
<text x="49.1" y="28.2">NCP1117-3.3</text>
<text x="54.5" y="26.3">U1</text>
<text x="63.4" y="26.3">+3V3</text>
<text x="110.5" y="26.3">100n</text>
<text x="120.7" y="26.3">100n</text>
<text x="180.3" y="27.5">GND</text>
<text x="214.5" y="24.4">+3V3</text>
<text x="240" y="27.5">Green</text>
<text x="243.2" y="25.6">D2</text>
<text x="39.4" y="32.6">C1</text>
<text x="39.4" y="35.2">100n</text>
<text x="47.6" y="34.5">C2</text>
<text x="51.1" y="31.3">VI</text>
<text x="56.7" y="35.3" transform="rotate(-90 56.7 35.3)">GND</text>
<text x="58.1" y="31.3">VO</text>
<text x="67.3" y="32.6">C3</text>
<text x="67.3" y="35.2">10u</text>
<text x="110.5" y="31.3">C6</text>
<text x="110.5" y="33.9">100n</text>
<text x="120.7" y="34.5">100n</text>
<text x="120.7" y="31.3">C11</text>
<text x="129.5" y="30.7">C13</text>
<text x="130.8" y="32.6">1u</text>
<text x="184.6" y="35.8">H2</text>
<text x="189.7" y="35.8">H4</text>
<text x="218.4" y="31.3">R9</text>
<text x="242.6" y="32.6">390R</text>
<text x="242.6" y="30.7">R11</text>
<text x="34.8" y="41.5">GND</text>
<text x="43.7" y="40.2">GND</text>
<text x="47" y="36.4">10u</text>
<text x="56.4" y="39">GND</text>
<text x="64" y="40.2">GND</text>
<text x="70.4" y="40.2">GND</text>
<text x="102.8" y="40.2">+1V1</text>
<text x="128.8" y="37.1">GND</text>
<text x="219.1" y="40.2">Red</text>
<text x="219.6" y="37.7">D1</text>
<text x="236.2" y="40.9">200R</text>
<text x="236.8" y="37.1">R10</text>
<text x="108" y="46.6">C4</text>
<text x="116.8" y="46.6">C9</text>
<text x="125.7" y="46.6">C12</text>
<text x="215.1" y="45.3">GND</text>
<text x="236.9" y="45.9">BC817-25</text>
<text x="244.5" y="43.4">Q1</text>
<text x="108" y="49.1">100n</text>
<text x="116.8" y="49.1">100n</text>
<text x="125.7" y="49.1">1u</text>
<text x="246.9" y="49.1">GND</text>
<text x="31.8" y="56.7">J2</text>
<text x="46.2" y="54.2">+5V</text>
<text x="54.5" y="58">R1</text>
<text x="57.9" y="58">5k1</text>
<text x="103.4" y="54.2">GND</text>
<text x="259" y="58.6">+3V3</text>
<text x="37.1" y="60.6">VBUS</text>
<text x="38.2" y="65.6">CC1</text>
<text x="55.3" y="65.6">5k1</text>
<text x="55.8" y="63.1">R2</text>
<text x="62.7" y="64.4">GND</text>
<text x="38.2" y="68.2">CC2</text>
<text x="120.5" y="70.1">+3V3</text>
<text x="144.7" y="68.2">+1V1</text>
<text x="152.3" y="66.9">+3V3</text>
<text x="39.1" y="73.3">D-</text>
<text x="39.1" y="75.8">D-</text>
<text x="50" y="74.5">+5V</text>
<text x="70.5" y="73.3">USBLC6-2SC6</text>
<text x="71" y="75.8">U2</text>
<text x="124.5" y="77.1">R5</text>
<text x="39.1" y="78.3">D+</text>
<text x="39.1" y="80.9">D+</text>
<text x="107.2" y="83.4">GND</text>
<text x="124.5" y="79">1k</text>
<text x="131.3" y="83.4">RUN</text>
<text x="167.6" y="83.4">GPIO0</text>
<text x="260.9" y="82.1">GND</text>
<text x="36.9" y="88.5">SBU1</text>
<text x="71.6" y="84.7">GND</text>
<text x="115.9" y="85.3">SW2</text>
<text x="121.9" y="89.1">27R4</text>
<text x="148.2" y="89.9" transform="rotate(-90 148.2 89.9)">VREG_VOUT</text>
<text x="150.7" y="84.3" transform="rotate(-90 150.7 84.3)">DVDD</text>
<text x="155.8" y="85" transform="rotate(-90 155.8 85)">IOVDD</text>
<text x="158.3" y="87.9" transform="rotate(-90 158.3 87.9)">USB_VDD</text>
<text x="160.9" y="88.8" transform="rotate(-90 160.9 88.8)">ADC_AVDD</text>
<text x="163.4" y="87.1" transform="rotate(-90 163.4 87.1)">VREG_IN</text>
<text x="167.6" y="86">GPIO1</text>
<text x="167.6" y="88.5">GPIO2</text>
<text x="26.3" y="91.7" transform="rotate(-90 26.3 91.7)">SHIELD</text>
<text x="33.9" y="91.7" transform="rotate(-90 33.9 91.7)">GND</text>
<text x="36.9" y="91">SBU2</text>
<text x="95.1" y="93.6">+3V3</text>
<text x="106.6" y="93.6">+3V3</text>
<text x="121.9" y="95.5">27R4</text>
<text x="123.1" y="93.6">R7</text>
<text x="123.1" y="91">R6</text>
<text x="131.3" y="91">USB_DP</text>
<text x="131.3" y="93.6">USB_DM</text>
<text x="167.6" y="91">GPIO3</text>
<text x="167.6" y="93.6">GPIO4</text>
<text x="27.8" y="100.6">GND</text>
<text x="120.7" y="99.9">U3</text>
<text x="131.3" y="101.2">QSPI_SS</text>
<text x="167.6" y="96.1">GPIO5</text>
<text x="167.6" y="98.7">GPIO6</text>
<text x="167.6" y="101.2">GPIO7</text>
<text x="103.4" y="106.3">~{CS}</text>
<text x="113.9" y="104.7" transform="rotate(-90 113.9 104.7)">VCC</text>
<text x="115" y="106.3">DO(IO1)</text>
<text x="115.8" y="103.7">DI(IO0)</text>
<text x="131.3" y="106.3">QSPI_SD0</text>
<text x="167.6" y="103.7">GPIO8</text>
<text x="167.6" y="106.3">GPIO9</text>
<text x="96.7" y="112.7" transform="rotate(-90 96.7 112.7)">SW1</text>
<text x="103.4" y="111.4">CLK</text>
<text x="106.7" y="108.8">W25Q64JVSSIQ</text>
<text x="119.3" y="111.4">IO2</text>
<text x="119.3" y="113.9">IO3</text>
<text x="131.3" y="108.8">QSPI_SD1</text>
<text x="131.3" y="111.4">QSPI_SD2</text>
<text x="131.3" y="113.9">QSPI_SD3</text>
<text x="166.4" y="108.8">GPIO10</text>
<text x="166.4" y="111.4">GPIO11</text>
<text x="166.4" y="113.9">GPIO12</text>
<text x="95.3" y="117.7">R3</text>
<text x="95.3" y="119.6">1k</text>
<text x="113.5" y="119">GND</text>
<text x="113.9" y="115.1" transform="rotate(-90 113.9 115.1)">GND</text>
<text x="131.3" y="116.4">QSPI_SCLK</text>
<text x="166.4" y="116.4">GPIO13</text>
<text x="166.4" y="119">GPIO14</text>
<text x="95.1" y="124.7">GND</text>
<text x="105.3" y="125.3">C7</text>
<text x="148.6" y="121.5">RP2040</text>
<text x="166.4" y="121.5">GPIO15</text>
<text x="166.4" y="124.1">GPIO16</text>
<text x="104.8" y="127.9">27p</text>
<text x="114.3" y="130.4">Y1</text>
<text x="116.8" y="131.7">LFXTAL082069</text>
<text x="131.3" y="129.1">XIN</text>
<text x="166.4" y="126.6">GPIO17</text>
<text x="166.4" y="129.1">GPIO18</text>
<text x="166.4" y="131.7">GPIO19</text>
<text x="118.6" y="135.5">GND</text>
<text x="166.4" y="134.2">GPIO20</text>
<text x="166.4" y="136.8">GPIO21</text>
<text x="102.1" y="141.8">GND</text>
<text x="110.4" y="141.8">C8</text>
<text x="121.2" y="141.8">R8</text>
<text x="124.5" y="141.8">1k</text>
<text x="131.3" y="139.3">XOUT</text>
<text x="166.4" y="139.3">GPIO22</text>
<text x="166.4" y="141.8">GPIO23</text>
<text x="206.2" y="140.6">GND</text>
<text x="109.9" y="144.4">27p</text>
<text x="131.3" y="149.5">SWCLK</text>
<text x="166.4" y="144.4">GPIO24</text>
<text x="166.4" y="146.9">GPIO25</text>
<text x="131.3" y="152">SWD</text>
<text x="160.6" y="152">GPIO26_ADC0</text>
<text x="160.6" y="154.5">GPIO27_ADC1</text>
<text x="131.3" y="159.6">TESTEN</text>
<text x="160.6" y="157.1">GPIO28_ADC2</text>
<text x="160.6" y="159.6">GPIO29_ADC3</text>
<text x="125" y="164.7">GND</text>
<text x="153.3" y="162.1" transform="rotate(-90 153.3 162.1)">GND</text>
<text x="165.1" y="164.7">U4</text>
<text x="146.6" y="168.5">GND</text>
</g>
<g font-size="1.8" fill="#a90000">
<text x="30.4" y="27.7">1</text>
<text x="74.9" y="27.7">1</text>
<text x="30.4" y="30.2">3</text>
<text x="30.4" y="32.8">5</text>
<text x="48.8" y="30.2">3</text>
<text x="61.5" y="30.2">2</text>
<text x="74.9" y="30.2">3</text>
<text x="74.9" y="32.8">5</text>
<text x="248.7" y="35" transform="rotate(-90 248.7 35)">2</text>
<text x="55.6" y="37.5" transform="rotate(-90 55.6 37.5)">1</text>
<text x="243.5" y="37.8">1</text>
<text x="248.7" y="42.6" transform="rotate(-90 248.7 42.6)">3</text>
<text x="42.6" y="59.4">A4/B9</text>
<text x="44.5" y="64.5">A5</text>
<text x="265.4" y="65.8">1</text>
<text x="44.4" y="67.1">B5</text>
<text x="59.4" y="71.8" transform="rotate(-90 59.4 71.8)">4</text>
<text x="64.5" y="71.8" transform="rotate(-90 64.5 71.8)">3</text>
<text x="265.4" y="68.3">3</text>
<text x="265.4" y="70.9">5</text>
<text x="44.4" y="74.7">B7</text>
<text x="44.5" y="72.1">A7</text>
<text x="44.5" y="77.2">A6</text>
<text x="154.7" y="77.5" transform="rotate(-90 154.7 77.5)">1</text>
<text x="265.4" y="73.4">7</text>
<text x="265.4" y="75.9">9</text>
<text x="44.4" y="79.8">B6</text>
<text x="52.6" y="79.8">5</text>
<text x="70.4" y="79.8">2</text>
<text x="127.6" y="82.3">26</text>
<text x="147.1" y="78.1" transform="rotate(-90 147.1 78.1)">45</text>
<text x="149.6" y="78.1" transform="rotate(-90 149.6 78.1)">23</text>
<text x="157.2" y="78.1" transform="rotate(-90 157.2 78.1)">48</text>
<text x="159.8" y="78.1" transform="rotate(-90 159.8 78.1)">43</text>
<text x="162.3" y="78.1" transform="rotate(-90 162.3 78.1)">44</text>
<text x="175.2" y="82.3">2</text>
<text x="196.8" y="82.3">1</text>
<text x="44.4" y="89.9">B8</text>
<text x="44.5" y="87.4">A8</text>
<text x="59.4" y="89.6" transform="rotate(-90 59.4 89.6)">6</text>
<text x="64.5" y="89.6" transform="rotate(-90 64.5 89.6)">1</text>
<text x="127.6" y="89.9">47</text>
<text x="175.2" y="84.8">3</text>
<text x="175.2" y="87.4">4</text>
<text x="175.2" y="89.9">5</text>
<text x="196.8" y="84.8">3</text>
<text x="196.8" y="87.4">5</text>
<text x="196.8" y="89.9">7</text>
<text x="127.6" y="92.5">46</text>
<text x="175.2" y="92.5">6</text>
<text x="175.2" y="95">7</text>
<text x="196.2" y="95">11</text>
<text x="196.8" y="92.5">9</text>
<text x="25.1" y="96.6" transform="rotate(-90 25.1 96.6)">G1</text>
<text x="32.8" y="99" transform="rotate(-90 32.8 99)">A1/B12</text>
<text x="112.8" y="99.8" transform="rotate(-90 112.8 99.8)">8</text>
<text x="127.6" y="100.1">56</text>
<text x="175.2" y="97.5">8</text>
<text x="175.2" y="100.1">9</text>
<text x="196.2" y="97.5">13</text>
<text x="196.2" y="100.1">15</text>
<text x="100.9" y="105.2">1</text>
<text x="123.8" y="102.6">5</text>
<text x="123.8" y="105.2">2</text>
<text x="127.6" y="105.2">53</text>
<text x="127.6" y="107.7">55</text>
<text x="174.6" y="102.6">11</text>
<text x="174.6" y="105.2">12</text>
<text x="174.6" y="107.7">13</text>
<text x="196.2" y="102.6">17</text>
<text x="196.2" y="105.2">19</text>
<text x="210.7" y="105.2">1</text>
<text x="210.7" y="107.7">3</text>
<text x="100.9" y="110.2">6</text>
<text x="123.8" y="110.2">3</text>
<text x="123.8" y="112.8">7</text>
<text x="127.6" y="110.2">54</text>
<text x="127.6" y="112.8">51</text>
<text x="174.6" y="110.2">14</text>
<text x="174.6" y="112.8">15</text>
<text x="210.7" y="110.2">5</text>
<text x="210.7" y="112.8">7</text>
<text x="112.8" y="117.5" transform="rotate(-90 112.8 117.5)">4</text>
<text x="127.6" y="115.3">52</text>
<text x="174.6" y="115.3">16</text>
<text x="174.6" y="117.9">17</text>
<text x="210.1" y="117.9">11</text>
<text x="210.7" y="115.3">9</text>
<text x="174.6" y="120.4">18</text>
<text x="174.6" y="122.9">27</text>
<text x="174.6" y="125.5">28</text>
<text x="210.1" y="120.4">13</text>
<text x="210.1" y="122.9">15</text>
<text x="210.1" y="125.5">17</text>
<text x="112.8" y="130.9" transform="rotate(-90 112.8 130.9)">3</text>
<text x="127.6" y="128">20</text>
<text x="174.6" y="128">29</text>
<text x="174.6" y="130.6">30</text>
<text x="210.1" y="128">19</text>
<text x="210.1" y="130.6">21</text>
<text x="107.9" y="133.1">2</text>
<text x="112.8" y="137.2" transform="rotate(-90 112.8 137.2)">1</text>
<text x="116.8" y="133.1">4</text>
<text x="174.6" y="133.1">31</text>
<text x="174.6" y="135.6">32</text>
<text x="196.8" y="133.1">1</text>
<text x="196.8" y="135.6">3</text>
<text x="210.1" y="133.1">23</text>
<text x="127.6" y="138.2">21</text>
<text x="174.6" y="138.2">34</text>
<text x="174.6" y="140.7">35</text>
<text x="174.6" y="143.3">36</text>
<text x="196.8" y="138.2">5</text>
<text x="196.8" y="140.7">7</text>
<text x="196.8" y="143.3">9</text>
<text x="127.6" y="148.3">24</text>
<text x="174.6" y="145.8">37</text>
<text x="196.2" y="145.8">11</text>
<text x="196.2" y="148.3">13</text>
<text x="127.6" y="150.9">25</text>
<text x="174.6" y="150.9">38</text>
<text x="174.6" y="153.4">39</text>
<text x="174.6" y="156">40</text>
<text x="196.2" y="150.9">15</text>
<text x="196.2" y="153.4">17</text>
<text x="196.2" y="156">19</text>
<text x="127.6" y="158.5">19</text>
<text x="174.6" y="158.5">41</text>
<text x="152.1" y="165.8" transform="rotate(-90 152.1 165.8)">57</text>
</g>
<g font-size="1.8" fill="#0f0f0f">
<text x="231.4" y="37.8">LED0</text>
<text x="64.8" y="69.5">USB_DN</text>
<text x="250.1" y="68.2">I2C0_SCL</text>
<text x="250" y="73.3">I2C0_SDA</text>
<text x="180.3" y="82.2">GPIO0</text>
<text x="64.8" y="89.8">USB_DP</text>
<text x="114.4" y="89.8">USB_DP</text>
<text x="180.3" y="87.3">GPIO2</text>
<text x="180.3" y="84.7">GPIO1</text>
<text x="180.3" y="89.8">GPIO3</text>
<text x="114.3" y="92.4">USB_DN</text>
<text x="180.3" y="92.4">GPIO4</text>
<text x="180.3" y="94.9">GPIO5</text>
<text x="180.3" y="100">GPIO7</text>
<text x="180.3" y="97.4">GPIO6</text>
<text x="180.3" y="107.6">GPIO10</text>
<text x="180.3" y="102.5">GPIO8</text>
<text x="180.3" y="105.1">GPIO9</text>
<text x="180.3" y="112.7">GPIO12</text>
<text x="180.3" y="110.1">GPIO11</text>
<text x="190.5" y="112.7">I2C0_SDA</text>
<text x="180.3" y="117.8">GPIO14</text>
<text x="180.3" y="115.2">GPIO13</text>
<text x="190.5" y="115.2">I2C0_SCL</text>
<text x="180.3" y="120.3">GPIO15</text>
<text x="180.3" y="122.8">GPIO16</text>
<text x="180.3" y="125.4">GPIO17</text>
<text x="180.3" y="130.5">GPIO19</text>
<text x="180.3" y="127.9">GPIO18</text>
<text x="180.3" y="133">GPIO20</text>
<text x="180.3" y="135.5">GPIO21</text>
<text x="180.3" y="143.2">GPIO24</text>
<text x="180.3" y="138.1">GPIO22</text>
<text x="180.3" y="140.6">GPIO23</text>
<text x="123.2" y="148.2">SCLK24</text>
<text x="180.3" y="145.7">GPIO25</text>
<text x="189.2" y="145.7">LED0</text>
<text x="123.2" y="150.8">SWD25</text>
<text x="180.3" y="155.9">GPIO28</text>
<text x="180.3" y="153.3">GPIO27</text>
<text x="180.3" y="150.8">GPIO26</text>
<text x="180.3" y="158.4">GPIO29</text>
</g>
<g font-size="1.8" fill="#0000c2">
<text x="110.5" y="79.8">RESET</text>
<text x="92.7" y="109" transform="rotate(-90 92.7 109)">BOOT</text>
</g>
<g font-size="1.8" fill="#939391">
<text x="92.7" y="101.2">R4</text>
<text x="92.7" y="103.7">DNF</text>
</g>
<g font-size="1.8" fill="#a5a4a2">
<text x="119.3" y="148.3">2</text>
<text x="119.3" y="150.9">1</text>
</g>
</svg>
